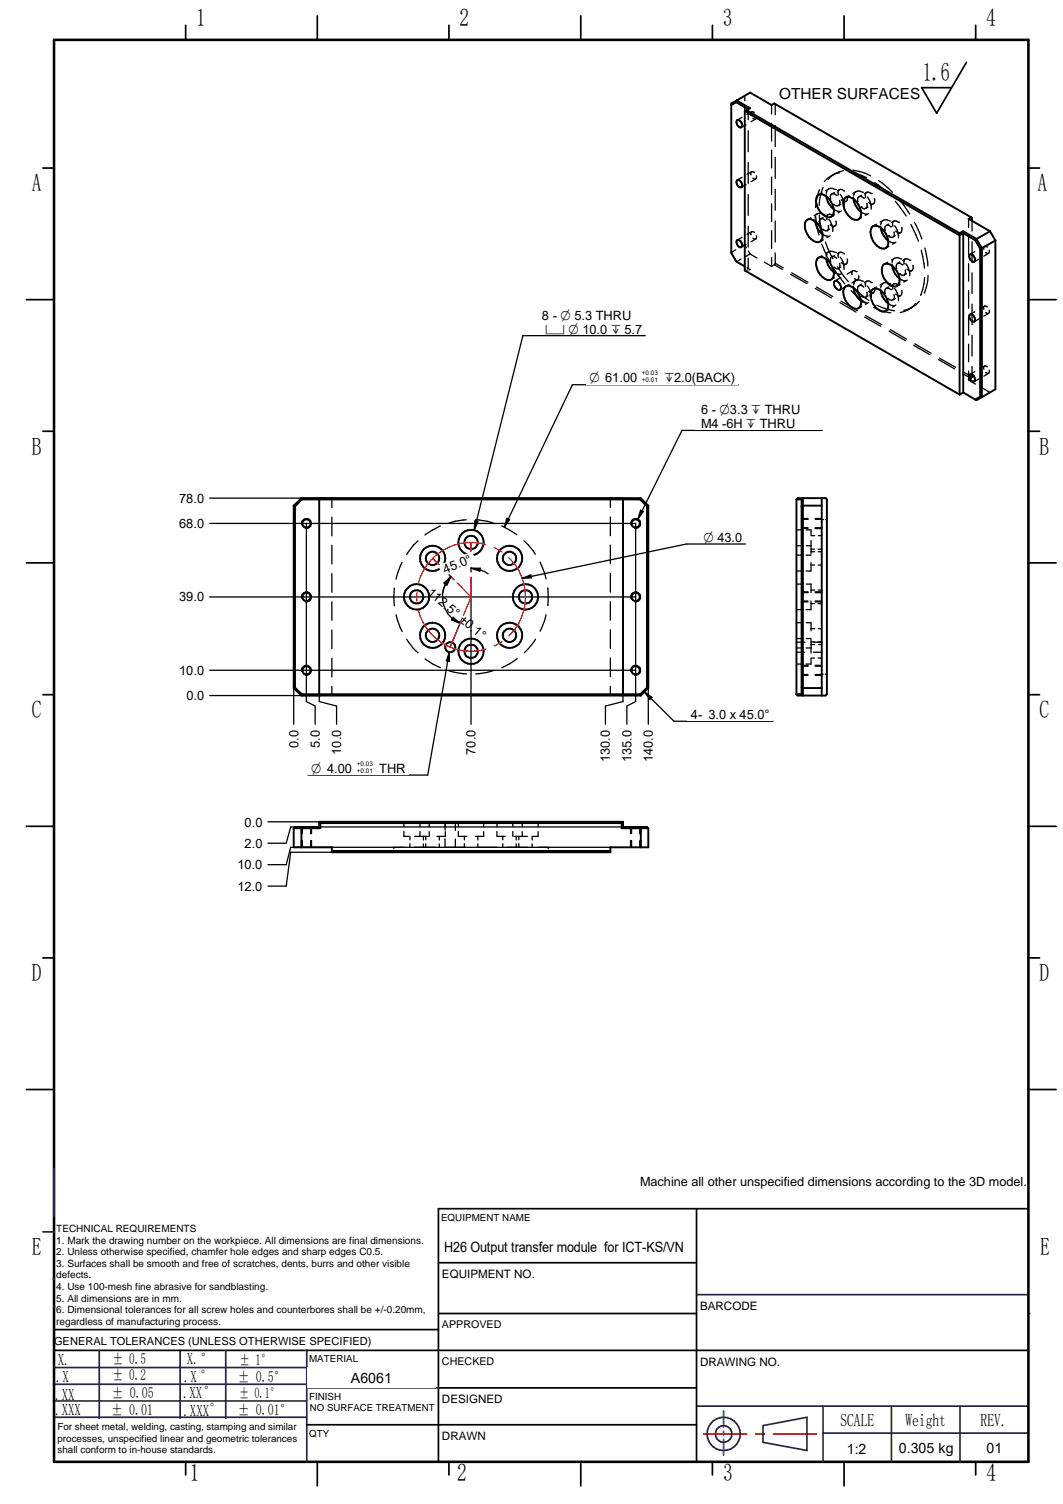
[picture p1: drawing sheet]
<svg xmlns="http://www.w3.org/2000/svg" width="210mm" height="297mm" viewBox="0 0 210 297" stroke-linecap="round" stroke-linejoin="round" font-family="sans-serif">
<path d="M85.4 110.3l4.3 4.2M91.2 122.3l-2.3 5.5" fill="none" stroke="#000" stroke-width=".25"/>
<path d="M85.1 115.2l11.8 10-1.6 1.9-11.7-10z" fill-rule="evenodd" fill="#fff"/>
<path d="M87.7 115.1l1.3-1.2-.8 1.6zM89 113.9a5.7 5.7 0 0 0 1.8 9.2M89.5 121.9l1.3 1.2-1.6-.7z" fill="none" stroke="#000" stroke-width=".25"/>
<path d="M87.7 115.1l1.3-1.2-.8 1.6zM89.5 121.9l1.3 1.2-1.6-.7z" fill="#000"/>
<g fill="none" stroke="#26264c" stroke-width=".34">
<path d="M8.5 243.3h2.2M10.5 252.6h.2M137.5 255.7h65.6M10.5 276.7h50M10.5 273.4h50M10.8 279.9h49.8M10.8 270.1h50M35.6 266.7v13.4M60.6 266.7v22M60.7 274.1h26M137.5 277.7h65.6M162.5 277.7v11"/>
<path d="M176 277.7v11M189.6 277.7v11M150.7 281.6l8.6-1.7v6.6l-8.6-1.6zM162.5 283h40.5"/>
</g>
<g fill="none" stroke="#000" stroke-width=".34">
<path d="M36.7 5v2.9M88.6 5v2.9M140.7 5v2.9M192.7 5v2.9M8.5 33.2h2.2M203.1 33.2h2.2M5.2 59.2h5.5M203.1 59.2h5.4M8.5 85.2h2.2M203.1 85.2h2.2M5.2 111.2h5.5M203.1 111.2h5.4"/>
<path d="M8.5 137.2h2.2M203.1 137.2h2.2M5.2 163.2h5.5M203.1 163.2h5.4M8.5 189.2h2.2M203.1 189.2h2.2M5.2 215.2h5.5M203.1 215.2h5.4M86.6 238.7v50M10.7 266.7h192.4M10.7 262.6h75.9M86.7 274.1h50.8"/>
<path d="M36.7 288.7v2.6M62.7 288.7v4.8M88.6 288.7v2.6M114.7 288.7v4.8M140.7 288.7v2.6M166.7 288.7v4.8M192.7 288.7v2.6"/>
</g>
<path d="M10.7 7.9h192.4v280.8h-192.4z" fill="none" stroke="#000" stroke-width=".51"/>
<path d="M142.9 278.7v3.2M138.9 283.2h8.5M142.9 282.7v.7M142.9 284.3v3.1M149.2 283.2h1.7M152.7 283.2h8.5" fill="none" stroke="#f00" stroke-width=".34"/>
<circle cx="10.6" cy="258.1" r=".17" fill="#26264c"/>
<g fill="none" stroke="#26264c" stroke-width=".34">
<path d="M10.7 230.8v9.4M19.6 266.7v13.4M44.6 266.7v13.4M60.5 266.7h.1"/>
<circle cx="142.9" cy="283.2" r="3.3"/>
<circle cx="142.9" cy="283.2" r="1.63"/>
</g>
<path d="M190.8 12.3l-5.8 10.1-3-5.1h5.9M86.6 238.7h116.5M86.7 259.4h50.8M86.7 249.4h50.8M86.6 281.4h50.9" fill="none" stroke="#000" stroke-width=".34"/>
<circle cx="203.1" cy="259.4" r=".17" fill="#000"/>
<g fill="#fff">
<path d="M137.9 271.4h64.4v6.1h-64.4z"/>
<path d="M189.9 283.9h13v4h-13z"/>
<path d="M86.9 254.9h50.2v4h-50.2z"/>
<path d="M60.7 270h25.3v4h-25.3z"/>
<path d="M87 244.3h50v4h-50z"/>
<path d="M60.8 277.1h25.2v4h-25.2z"/>
<path d="M176.4 284.1h13v4h-13z"/>
<path d="M162.7 284.1h13v4h-13z"/>
<path d="M137.9 260.4h64.5v6h-64.5z"/>
</g>
<path d="M62.7 3.1v4.8M114.7 3.1v4.8M166.7 3.1v4.8M137.5 238.7v50M60.6 281.4h26" fill="none" stroke="#000" stroke-width=".34"/>
<path d="M101.6 283.2h25.3v4h-25.3z" fill="#fff"/>
<g fill="none" stroke="#000" stroke-width=".38">
<path d="M145.5 19.9l2.6 1.5-.7 .4M145.5 19.9l2.6-1.6 4.3 2.4 .5-.3 38.9 22.5M145.5 19.9l-1.1 .5v29.6l1 1.6 1.7 1M145.5 19.9l-.1 .3M145.4 20.2l-1 .5M145.4 20.2l2.3 1.4M145.6 35.6a.95 .95 0 0 1 .8 1.4 .95 .95 0 0 1-.8-1.4zM145.6 23.7a.95 .95 0 0 1 .8 1.4 .95 .95 0 0 1-.8-1.4zM147.1 22v31.4l42.4 24.5M147.1 22l42.4 24.5 .7-.4 2.4 1.4M147.4 21.8l42.1 24.3M147.4 21.8l-.3 .2"/>
<path d="M161.6 38.5a2.19 2.19 0 0 1 2.5 1.4 2.1 2.1 0 0 1 0 2.9 2.24 2.24 0 0 1-2.5-1.4 2.23 2.23 0 0 1 0-2.9zM163.2 38.8a3.8 3.8 0 0 0 1.4 2.5M167 39a2.19 2.19 0 0 1 2.5 1.4 2.15 2.15 0 0 1 0 2.9 2.22 2.22 0 0 1-2.5-1.4 2.23 2.23 0 0 1 0-2.9zM168.5 39.3a4 4 0 0 0 1.5 2.6M145.6 47.4a.9 .9 0 0 1 .8 .5 .9 .9 0 0 1 0 .9 .9 .9 0 0 1-.8-.4 .9 .9 0 0 1 0-1zM159.1 43.6a1.05 1.05 0 0 1 1.6-.1 3.7 3.7 0 0 1 1.7 3.6 1.05 1.05 0 0 1-1.7 .5 3.4 3.4 0 0 1-1.6-4zM161 43.7a4 4 0 0 0 1.4 2.6M161.6 50.9a2.19 2.19 0 0 1 2.5 1.4 2.1 2.1 0 0 1 0 2.9 2.24 2.24 0 0 1-2.5-1.4 2.23 2.23 0 0 1 0-2.9zM163.2 51.2a4 4 0 0 0 1.4 2.6M164.8 55.6l.2-.1a1.21 1.21 0 0 1 .9 1.7 1.22 1.22 0 0 1-1.1-1.6zM167 56.6a2.19 2.19 0 0 1 2.5 1.4 2.1 2.1 0 0 1 0 2.9 2.24 2.24 0 0 1-2.5-1.5 2.23 2.23 0 0 1 0-2.8zM168.5 56.9a4 4 0 0 0 1.5 2.5"/>
<path d="M172.1 44.9a1.6 1.6 0 0 1 2.4 .7 3 3 0 0 1 .7 3.1 1.25 1.25 0 0 1-2-.1 3.4 3.4 0 0 1-1.1-3.7zM172.4 57.1a2.07 2.07 0 0 1 2.5 1.4 2.1 2.1 0 0 1 0 2.9 2.24 2.24 0 0 1-2.5-1.4 2.23 2.23 0 0 1 0-2.9zM173.9 57.4a3.8 3.8 0 0 0 1.5 2.5M173.9 45a4 4 0 0 0 1.5 2.5M174.3 52.4a1.6 1.6 0 0 1 2.4 .7 2.92 2.92 0 0 1 .7 3.1 1.55 1.55 0 0 1-2.4-.6 2.97 2.97 0 0 1-.7-3.2zM176.1 52.5a4 4 0 0 0 1.5 2.5M189.5 46.1v31.8M190.2 45.7l2.6 1.5M190.2 45.7l-.7 .4M190.2 45.7v31.8M191.6 50.2a.95 .95 0 0 1 .8 1.5 .95 .95 0 0 1-.8-1.5zM191.8 42.9l-.5 .3 4.2 2.5"/>
<path d="M191.8 42.9l.1 .1v.6M192.6 47.5l.9 1.6M192.8 47.2l1.1 1.8M192.8 47.2l-.2 .3M193.5 49.1v29.3M193.9 49v29.4M193.9 49l-.4 .1M195.5 45.7l1.1 1.8M195.5 45.7l-2.7 1.5M196.6 47.5v29.4l-2.7 1.5M196.6 47.5l-2.7 1.5M190.2 77.5l2.4 1.4"/>
<path d="M190.2 77.5l-.7 .4M191.4 74.1l.2-.1a.9 .9 0 0 1 .8 .4 .9 .9 0 0 1 0 1 .99 .99 0 0 1-1-1.3zM191.6 62.1a.92 .92 0 0 1 .8 .5 .92 .92 0 0 1 0 .9 .95 .95 0 0 1-.8-1.4zM193.5 78.4l-.9 .5M193.5 78.4h.4M193.9 78.4l-1.1 .6-.2-.1M58 99.9v36M58 99.9l.3 .1M58.3 100v35.8M59.5 98.4l-1.5 1.5M59.5 98.4h3.7M59.5 98.4l.1 .2"/>
<path d="M59.6 98.6l-1.3 1.4M59.6 98.6h66.8M63.2 98.4h63.3M63.2 98.4l-.2 .2v38.5l.2 .3M122.8 98.4l.2 .2v38.5l-.2 .3M126.4 98.6l1.4 1.4M126.5 98.4l1.5 1.5M126.5 98.4l-.1 .2M127.8 100v35.8M128 99.9l-.2 .1M128 99.9v36M157.3 98.6l.2-.2h5.5l.3 .2v38.5l-.3 .3h-.7"/>
<path d="M157.3 98.6v38.5M157.3 98.6h1M158.3 98.6l.2-.2v39l-.2-.3M158.3 98.6v38.5M162.3 99.9h-3.8l-.2 .1M162.3 98.4v39M58 135.9l1.5 1.5M58.3 135.8l-.3 .1M58.3 135.8l1.3 1.3M59.5 137.4h67M59.6 137.1l-.1 .3M59.6 137.1h66.8"/>
<path d="M126.4 137.1l.1 .3M127.8 135.8l.2 .1M127.8 135.8l-1.4 1.3M128 135.9l-1.5 1.5M157.3 137.1h1M157.3 137.1l.2 .3h4.8M158.3 135.8l4 .1M58 163.6v3.7h7.5v1h55v-1h7.5v-3.7M58 163.6h5.2M59.6 163.3l-.1 4M63 162.3l.2 .3M63 163.3h-4.7l-.3 .3"/>
<path d="M63 162.3v1M63 162.3h60M63 163.3l.2 .3M63.2 162.6h59.6M63.2 162.6v1M65.5 168.1h55M122.8 163.6h5.2M122.8 162.6v1M123 162.3l-.2 .3M123 162.3v1M123 163.3h4.8l.2 .3M123 163.3l-.2 .3"/>
<path d="M126.4 163.3l.1 .3v3.7"/>
<circle cx="60.5" cy="117.9" r=".84"/>
<circle cx="60.5" cy="103.4" r=".83"/>
<circle cx="82.3" cy="117.9" r="2.5"/>
<circle cx="82.3" cy="117.9" r="1.34"/>
<circle cx="85.4" cy="110.3" r="1.32"/>
<circle cx="85.4" cy="110.3" r="2.5"/>
<circle cx="93" cy="107.1" r="2.5"/>
<circle cx="93" cy="107.1" r="1.34"/>
<circle cx="100.6" cy="110.3" r="1.32"/>
<circle cx="100.6" cy="110.3" r="2.5"/>
<circle cx="103.8" cy="117.9" r="2.5"/>
<circle cx="103.8" cy="117.9" r="1.33"/>
<circle cx="125.5" cy="103.4" r=".81"/>
<circle cx="125.5" cy="117.9" r=".84"/>
<circle cx="60.5" cy="132.4" r=".83"/>
<circle cx="85.4" cy="125.5" r="1.32"/>
<circle cx="85.4" cy="125.5" r="2.5"/>
<circle cx="88.9" cy="127.8" r="1.01"/>
<circle cx="93" cy="128.6" r="2.5"/>
<circle cx="93" cy="128.6" r="1.34"/>
<circle cx="100.6" cy="125.5" r="1.32"/>
<circle cx="100.6" cy="125.5" r="2.5"/>
<circle cx="125.5" cy="132.4" r=".81"/>
</g>
<g fill="none" stroke="#000" stroke-width=".25">
<path d="M147.1 18.9v1M146.5 23.2l-.9 .5M146.5 35l-.9 .6M147.1 21v1M147.3 24.6l-.9 .5M147.3 36.4l-.9 .6M147.7 21.6v2.1M147.7 25.8v4.2M147.7 32.1v4.1M147.7 38.4v4.1M148.4 33.9l-.1 .2v.4M148.4 33.9l.6 .2"/>
<path d="M148.4 22.1l-.1 .2v.4M148.4 22.1h.2l.4 .2M148.4 22.1l-.9 .5M148.4 33.9l-.9 .6M148.7 35.2l.3 .2 .2-.1M148.7 23.3l.3 .2h.2M149.2 23.5l-.9 .5M149.2 35.3l-.9 .6M149.4 34.7l-.2 .6M149.4 22.9l-.2 .6M152.4 20.7v1.8M152.4 24.3v3.6"/>
<path d="M152.4 29.6v3.5M152.4 35v3.4M153.1 20.6v2M153.1 24.8v4.2M153.1 31.1v4.1M153.1 37.4v4.1M161.8 37.5a9.1 9.1 0 0 0-.8 3.5M162.3 38.1l-.7 .4M162.5 37a9.8 9.8 0 0 0-.7 3.6M163.2 38.5v.3M163.3 37.7l-.1 .5M163.7 37.3l.7-.1 .5 .2"/>
<path d="M163.7 37.3l-.2 .2M163.7 37.3l-.7 .4M164.3 38.3a.81 .81 0 0 0-.3 1M164.3 38.3l.5 .1 .3 .2M164.4 34.5l-1 .7-.6 .7M164.8 38l-.5 .3M164.9 34.3l-.8 .5-.6 .7M164.9 34.3l-.2 .1M164.9 37.4h.1M165.1 38.6h.1M165.8 39.6a.81 .81 0 0 1-.2 1M165.8 37.5a.81 .81 0 0 0-.2 1"/>
<path d="M165.8 37.5a.8 .8 0 0 1 .9 .3M165.8 37.5l-.5 .2M165.9 34.1l-.9 .2-.8 .4M165.9 38.4a3.7 3.7 0 0 1 .8 2.4M166.1 39.5l.4 .2 .6 .1M166.6 33.7l-1.7 .6M167.1 39.8l-.5 .2M167.3 38.7v.5l-.2 .6M167.7 38.6l-.7 .4M167.7 34a8.7 8.7 0 0 1 3.5 1.1M168.4 33.6a10.3 10.3 0 0 1 3.5 1.1M168.5 39v.3"/>
<path d="M168.7 38.2l-.2 .5M169 37.8l-.1 .2M169 37.8l.4-.1 .9 .2M169 37.8l-.6 .4M169.6 38.9a.81 .81 0 0 0-.2 1M169.6 38.9h.6l.3 .2M170.1 38.6l-.5 .3M170.3 38h.1M170.5 39.1h.1M171.2 38a.81 .81 0 0 0-.3 1M171.2 38l.2-.1 .6 .3M171.2 38l-.5 .3"/>
<path d="M171.3 38.9a3.4 3.4 0 0 1 .7 2.4M171.5 40a.83 .83 0 0 0 1 .3M172 38.2h.1M172.7 39.2v.6l-.2 .5M172.8 36.1l2.8 2.3M173.5 35.6l2.7 2.4M176.8 39.8l2.1 2.9M177.5 39.4l.9 1 1.2 1.9M145.1 51.1l.4 .6 .8-.5M145.3 49.3l-.9 .6 .3 .6M146.2 48.8l.9-.5 .3 .6M146.5 46.9l-.9 .5"/>
<path d="M147.1 52.6l.1 .1M147.3 53.3l-.2 .1M147.3 48.3l-.9 .5M147.5 52.9l.2 .1M147.6 53.5l-.2 .1M147.7 44.7v4.1M147.7 51v2M147.7 53l-.1 .1M147.7 53l.2 .1M147.8 49.6l.3 .6M148 53.2l-.1 .1M148.1 50.2l-.9 .5"/>
<path d="M148.1 50.2l1.4 .8M148.4 45.8l-.1 .1v.5M148.4 45.8l.2-.1 .4 .2M148.4 45.8l-.9 .5M148.7 47l.3 .2h.2M149.2 47.2l-.9 .6M149.4 46.6l-.2 .6M151 51.8l1.4 .8M152.4 40.3v3.5M152.4 45.6v3.5M152.4 50.9v1.7M152.5 52.5l-.1 .1"/>
<path d="M152.9 52.3h.1M152.9 52.3l1.6 .9M152.9 52.3l-.2 .1M153.1 52l-.1 .1M153.1 43.6v4.2M153.1 50v2M153.1 52l1.6 .9M156.1 54.2l3.2 1.8M156.3 53.9l3.3 1.9M160.1 43l-.7 .4M160.9 43.4l.1 .3M161 57l3.2 1.8"/>
<path d="M161.1 42.6l-.1 .5M161.1 42.8l.3 2.3 .3 1.3M161.2 56.7l3.2 1.8M161.4 42.2h.8l.4 .1M161.4 42.2l-.2 .2M161.4 42.2l-.6 .4M161.8 42.5l.6 3.5M162 43.3l-.2 .5v.5M162 43.3a.83 .83 0 0 1 1 .3M162.3 48.2l1.4 3.3M162.3 50.5l-.7 .4M162.4 46.3l.5 .2 .7 .2"/>
<path d="M162.4 45.3l.7 .3h.3M162.4 45.3h.1M162.5 43l-.5 .3M162.6 47.4l-.7 .3M162.7 42.4h.1M163 47.8l1.5 3.3M163.2 50.9v.3M163.3 50.1l-.1 .5M163.5 44.5a.88 .88 0 0 1-.1 1.1M163.5 42.4l-.4 .2M163.5 42.4l-.2 .5v.5M163.5 42.4h.6l.4 .2"/>
<path d="M163.7 49.7h.7l.5 .1M163.7 49.7l-.2 .2M163.7 43.3a3.4 3.4 0 0 1 .7 2.4M163.7 49.7l-.7 .4M163.8 45.3l-.4 .3M163.9 46.6l-.6 .3M164 44.4l.6 .3h.2M164 44.4h.1M164.3 50.7a.88 .88 0 0 0-.3 1.1M164.3 50.7a.82 .82 0 0 1 .9 .4M164.5 42.6h.1M164.6 40.3a.74 .74 0 0 0 1 .3"/>
<path d="M164.6 41.3l.5 .3 .7 .1M164.6 53.8l.5 .2 .7 .1M164.7 52.8l.3 .2h.6M164.7 52.8h.1M164.7 53.1l2.1 2.9M164.8 50.5l-.5 .2M164.8 42.4l-.7 .4M164.8 54.9l-.7 .3M164.8 44.7l-.5 .3M164.9 49.9h.1M165.1 43.6a.81 .81 0 0 1-.3 1.1M165.4 52.7l1.2 1.9 .9 1"/>
<path d="M165.8 52a.81 .81 0 0 1-.2 1M165.8 49.9a.81 .81 0 0 0-.2 1M165.8 49.9a.8 .8 0 0 1 .9 .3M165.8 49.9l-.5 .2M165.9 59.8l3.1 1.8M165.9 50.8a3.4 3.4 0 0 1 .8 2.4M166 40.3l-.4 .3M166 52.7l-.4 .3M166 54.8l-1.2 .7M166.1 59.5l3.2 1.8M166.1 51.9l.4 .2 .6 .1M166.2 41.7l-.7 .3"/>
<path d="M166.2 54.1l-.7 .3M167 56.6l-1.1 .6M167.1 52.2l-.5 .3M167.3 51.1v.5l-.2 .6M167.7 56.2l-.7 .4M168.1 57.4l.9 .9 1.9 1.4M168.4 53.5l-1.1 .6M168.5 56.6v.3M168.7 55l.5 .2h.2M168.7 55.8l-.2 .5M168.8 57l2.8 2.4M169 55.4l-.1 .1"/>
<path d="M169 55.4l.8-.1 .5 .2M169 55.4l-.6 .4M169.1 53.6h.1M169.1 53.6l-.6-.2-.2 .2-.1 .6M169.4 55.2l-1.2 .7M169.5 54.4v.6l-.1 .2M169.6 56.4a.81 .81 0 0 0-.2 1M169.6 56.4a.74 .74 0 0 1 1 .3M170 59.4l.5 .3 .7 .1M170 41.9l.9 .4 .3-.1M170.1 58.5l.2 .2h.6M170.1 40.9l.2 .2h.6"/>
<path d="M170.1 58.5h.1M170.1 40.9h.1M170.1 56.1l-.5 .3M170.1 43l-.6 .3M170.3 55.5h.1M171.2 57.7a.81 .81 0 0 1-.3 1M171.2 40.1a.81 .81 0 0 1-.3 1M171.2 55.5a.81 .81 0 0 0-.3 1.1M171.2 55.5h.2l.6 .3M171.2 55.5l-.5 .3M171.3 56.5a3.4 3.4 0 0 1 .7 2.4M171.4 58.4l-.5 .3"/>
<path d="M171.4 40.9l-.5 .2M171.5 57.5l.4 .3h.6M171.5 59.7l-.6 .4M171.5 42.2l-.6 .3M172 55.8h.1M172.5 57.8l-.5 .3M172.5 40.3l-.5 .3M172.7 56.8v.5l-.2 .5M173.1 56.7l-.7 .4M173.1 44.3l-.7 .4M173.9 44.7v.3M173.9 57.1v.3"/>
<path d="M174.1 56.3l-.2 .5M174.1 43.9l-.2 .5M174.4 55.9l-.2 .2M174.4 43.5l-.2 .1M174.4 55.9l.8-.1 .4 .2M174.4 43.5l.4-.1 .8 .2M174.4 55.9l-.6 .4M174.4 43.5l-.6 .4M175 56.9a.81 .81 0 0 0-.2 1.1M175 44.5a.81 .81 0 0 0-.2 1.1M175 56.9l.6 .1 .3 .2M175 44.5h.6l.3 .3"/>
<path d="M175.3 51.8l-.7 .4M175.4 58.9a.74 .74 0 0 0 .9 .3M175.4 59.9l.5 .3 .7 .2M175.4 47.5l.9 .5 .3-.1M175.4 46.6l.3 .2h.6M175.4 46.6h.1M175.5 56.6l-.5 .3M175.5 44.2l-.5 .3M175.5 48.6l-.6 .4M175.7 56h.1M175.7 43.6h.1M175.9 57.2h.1"/>
<path d="M175.9 44.8h.1M176.1 52.2v.3M176.3 51.4l-.2 .5M176.5 58.2a.81 .81 0 0 1-.2 1M176.5 45.8a.81 .81 0 0 1-.2 1M176.5 56a.83 .83 0 0 0-.2 1.1M176.5 43.6a.81 .81 0 0 0-.2 1.1M176.5 56h.3l.6 .3M176.5 43.6h.3l.6 .3M176.5 56l-.4 .3M176.5 43.6l-.4 .3M176.7 51l.3-.1 .8 .2"/>
<path d="M176.7 51l-.3 .1M176.7 44.6a3.4 3.4 0 0 1 .7 2.4M176.7 57a3.4 3.4 0 0 1 .7 2.4M176.7 51l-.7 .4M176.8 59l-.5 .2M176.8 46.6l-.5 .2M176.9 58.1l.3 .2 .6 .1M176.9 45.6a.83 .83 0 0 0 .9 .3M176.9 47.8l-.7 .4M177.2 52a.88 .88 0 0 0-.2 1M177.2 52l.3-.1 .6 .4M177.4 56.3h.1"/>
<path d="M177.4 43.9h.1M177.6 54.1l.7 .3 .3-.1M177.6 54.1h.1M177.6 55l.9 .5 .3-.1M177.7 51.7l-.5 .3M177.8 56.1l-.7 .4M177.8 58.4l-.5 .3M177.8 45.9l-.5 .3M177.9 51.1h.1M178.1 57.4v.4l-.3 .6M178.1 44.9v.5l-.3 .5M178.1 52.3h.1"/>
<path d="M178.7 51.1l-.2 .5v.6M178.7 51.1h.3l.7 .3M178.7 51.1l-.4 .3M178.8 53.3v.5l-.2 .5M178.9 52.1a3.4 3.4 0 0 1 .7 2.4M179 54.1l-.4 .2M179.1 53.1a.83 .83 0 0 0 1 .3M179.2 55.3l-.7 .4M179.7 51.4h.1M179.9 44.3l1.5 3.3M180.1 53.4l-.5 .3M180.3 52.4a.88 .88 0 0 1-.2 1"/>
<path d="M180.6 43.9l1.4 3.3M180.8 59.9l-1.3 1.2M181.5 59.5l-1.4 1.2M181.9 49.4l.6 3.6M182.6 54.8a10 10 0 0 1-.8 3.5M182.6 49l.6 3.5M183.3 54.4a9.1 9.1 0 0 1-.8 3.5M191.3 43.2v1.8M191.3 46.7v3.5M191.3 52.1v3.4M191.3 57.4v3.5M191.9 43.6v2"/>
<path d="M191.9 47.8v4M191.9 53.9v4.1M192.5 49.7l-.9 .5M193.3 51.2l-.9 .5M194.4 48.6h.2l.3 .2M194.4 48.6l-.2 .2 .1 .5M194.4 48.6l-.9 .5M194.6 49.9l.4 .2 .2-.1M195.2 50l-.9 .6M195.3 49.4l-.1 .6M170.1 60.5l-.6 .4M170.7 62.6l3.2 1.8"/>
<path d="M170.9 62.3l3.2 1.8M172.5 60.7a8.2 8.2 0 0 0 3.4 1.1M173.1 60.3a10 10 0 0 0 3.5 1.1M175.5 61l-.6 .4M175.6 65.4l3.2 1.9M175.8 65.1l3.2 1.9M176.9 60.2l-.7 .5M179.5 61.1l-1.7 .6M179.6 61l-.1 .1M180.1 60.7l-1.6 .6M180.1 60.7l-.2 .1M180.4 68.2l3.2 1.9"/>
<path d="M180.6 67.9l3.3 1.9M185.3 71l3.2 1.9M185.5 70.7l3.2 1.9M190.2 73.8l1.6 1M190.4 73.5l1.5 1M191.3 75.1l1.3 .8M191.3 62.7v3.5M191.3 68v3.5M191.3 73.3v1.8M191.4 75l-.1 .1M191.8 74.8h-.2M191.9 74.6l-.1 .2"/>
<path d="M191.9 74.5h.1M191.9 60.1v4M191.9 66.2v4.1M191.9 72.4v2.1M192.5 61.6l-.9 .5M192.5 73.4l-.9 .6M193.3 63l-.9 .5M193.3 74.8l-.9 .6M194.1 76.7l1.4 .8M194.4 72.3h.2l.3 .2M194.4 72.3l-.2 .2 .1 .4M194.4 60.5l.5 .2"/>
<path d="M194.4 60.5l-.9 .5M194.4 72.3l-.9 .5M194.4 60.5l-.2 .1 .1 .5M194.6 73.5l.6 .2M194.6 61.7l.4 .2h.2M195.2 61.9l-.9 .5M195.2 73.7l-.9 .6M195.3 73.1l-.1 .6M195.3 61.3l-.1 .6M65.5 98.4v1.8M120.5 98.4v1.8M65.5 102.2v3.6"/>
<path d="M65.5 107.7v3.7M65.5 113.3v3.7M65.5 118.9v3.6M77.9 116.2l-.1 1.7 .1 1.7M79.4 111.1l-1.2 3.3M82.6 106.8l-.9 .9-1.4 1.8M87 103.9l-3.1 1.8M92.1 102.7l-2.3 .3-1.2 .3M93.9 102.7l3.4 .6M99.1 103.9l3 1.7M103.5 106.8l.9 .9 1.3 1.8M106.6 111l.9 2.2 .3 1.1"/>
<path d="M108.2 116.1v3.5M120.5 102.1v3.7M120.5 107.7v3.6M120.5 113.2v3.7M120.5 118.8v3.7M157.3 112.8h.9M157.3 109.6h.9M157.3 115.4h.9M157.3 107.8h.9M157.3 104.6h.9M158.3 104.2h1.3M158.3 118.7h1.3"/>
<path d="M158.3 102.4h1.3M158.3 104.4h1.3M158.3 116.9h1.3M158.3 118.9h1.3M158.3 102.6h1.3M158.3 117.1h1.3M159.2 109.6h.9M159.2 104.6h.9v1.1M159.2 115.4h.9v1.6M159.2 107.8h.9M160.1 106.8v2.6M160.1 111.1v1.7h-.9"/>
<path d="M160.1 118.7v1.7h-.9M160.1 119.2h.7M160.1 111.6h.7M160.1 108.5h.7M160.1 116.5h.8M160.1 109h.8M160.1 105.8h.8M161 104.2h1.3M161 118.7h1.3M161 102.4h1.3M161 104.4h1.3M161 116.9h1.3"/>
<path d="M161 118.9h1.3M161 102.6h1.3M161 117.1h1.3M161.5 119.2h.8M161.5 111.6h.8M161.5 108.5h.8M161.6 116.5h.7M161.6 109h.7M161.6 105.8h.7M162.3 102.6h.3M163 102.6h.3M41.4 137.4h21.8"/>
<path d="M65.5 124.4v3.7M65.5 130v3.7M65.5 135.6v1.8M78.2 121.4l1.2 3.3M80.3 126.3l1.4 1.8 .9 .8M83.9 130.1l1.5 1 1.6 .8M88.7 132.5l3.4 .6M97.4 132.5l-1.2 .3-2.3 .3M102.1 130.1l-1.5 1-1.5 .8M105.7 126.2l-1.3 1.9-.9 .8M107.8 121.4l-.3 1.2-.9 2.1M120.5 124.4v3.7"/>
<path d="M120.5 130v3.6M120.5 135.6v1.8M157.3 131.1h.9M157.3 128h.9M157.3 120.4h.9M157.3 128.8h1.6M157.3 126.1h.9M157.3 123h.9M157.3 126.8h1.7M158.3 133.2h1.3M158.3 131.4h1.3M158.3 133.4h1.3"/>
<path d="M158.3 131.6h1.3M159.2 128h.9M159.2 123h.9v1.6M159.2 126.1h.9M160.1 126.3v2.7M160.1 130.1v1h-.9M160.1 130h.7M160.1 126.8h.7M160.1 127.3h.8M160.1 124.2h.8M160.6 128.8h1.7M160.7 126.8h1.6"/>
<path d="M161 133.2h1.3M161 131.4h1.3M161 133.4h1.3M161 131.6h1.3M161.5 130h.8M161.5 126.8h.8M161.6 127.3h.7M161.6 124.2h.7M162.3 133.1h.3M162.9 133.1h.4M59.5 163.3v1.3M59.5 166v1.3"/>
<path d="M59.7 163.3v1.3M59.7 166v1.3M61.3 163.3v1.4M61.3 166v1.3M61.5 163.3v1.3M61.5 166v1.3M77.8 168v.3M79.8 164.2v1h1M79.8 162.3v.9M79.8 167.3h-2v.3M80.9 165.2v.7M80.9 166.6v.7"/>
<path d="M81.8 167.3h4.1M81.9 165.2h2.7M82.9 162.3v.9M82.9 164.2v1M83.6 165.2v.7M83.6 166.7v.6M84.1 165.2v.7M84.1 166.6v.7M84.8 162.3v1M84.8 164.3v.9M86.7 165.2v.7M86.7 166.7v.6"/>
<path d="M87.9 162.3v1.7M87.9 165.7v1.6M87.9 167.3h4M87.9 164.3v.9h-1.6M87.9 162.3v1M89.9 162.3v1.7M89.9 165.7v1.6M90.5 164.2v1h1.7M90.5 162.3v.9M91.7 165.2v.7M91.7 166.6v.7M94 167.3h4"/>
<path d="M94.4 165.2v.7M94.4 166.7v.6M95.5 164.3v.9h-1.6M95.5 162.3v1M98.1 164.2v1h1.7M98.1 162.3v.9M99.3 165.2v.7M99.3 166.6v.7M100.1 167.3h4M101.3 162.3v.9M101.3 164.2v1M101.5 165.2h2.6"/>
<path d="M101.9 165.2v.7M101.9 166.7v.6M102.4 165.2v.7M102.4 166.6v.7M103.1 162.3v1M103.1 164.3v.9M105.1 165.2v.7M105.1 166.7v.6M106.2 167.3h2v.3M106.3 164.3v.9h-1.1M106.3 162.3v1M108.2 168v.3"/>
<path d="M124.5 163.3v1.3M124.5 166v1.3M124.7 163.3v1.3M124.7 166v1.3M126.3 163.3v1.4M126.3 166v1.3M126.5 163.3v1.3M126.5 166v1.3"/>
</g>
<path d="M59.6 118.2a1 1 0 0 1 .9-1.3 1 1 0 0 1 1 1.1 1 1 0 0 1-1.3 .9M59.6 103.6a1 1 0 0 1 .9-1.2 1 1 0 0 1 1 1.1 1 1 0 0 1-1.3 .9M124.5 103.6a1.01 1.01 0 0 1 .9-1.2 1.01 1.01 0 0 1 1.1 1.1 1.01 1.01 0 0 1-1.2 .9M124.5 118.2a1.01 1.01 0 0 1 .9-1.3 1.01 1.01 0 0 1 1.1 1.1 1.01 1.01 0 0 1-1.2 .9M59.6 132.6a.98 .98 0 0 1 .9-1.2 .98 .98 0 0 1 1 1.1 .98 .98 0 0 1-1.3 .8M124.5 132.6a.99 .99 0 0 1 .9-1.2 .99 .99 0 0 1 1.1 1.1 .99 .99 0 0 1-1.2 .8" fill="none" stroke="#000" stroke-width=".21"/>
<path d="M36.2 136.2h4.8v2.4h-4.8z" fill="#fff"/>
<path d="M41.4 98.4h81.4" fill="none" stroke="#000" stroke-width=".25"/>
<path d="M34.8 97.2h6.2v2.4h-6.2z" fill="#fff"/>
<path d="M41.4 103.4h84.1" fill="none" stroke="#000" stroke-width=".25"/>
<path d="M34.8 102.2h6.2v2.4h-6.2z" fill="#fff"/>
<path d="M41.4 117.9h84.1" fill="none" stroke="#000" stroke-width=".25"/>
<path d="M34.8 116.7h6.2v2.4h-6.2z" fill="#fff"/>
<path d="M41.4 132.4h84.1" fill="none" stroke="#000" stroke-width=".25"/>
<path d="M34.8 131.2h6.2v2.4h-6.2z" fill="#fff"/>
<path d="M82.3 117.1v1.6M95.9 107.6a10.7 10.7 0 0 0-13.3 7.7M97.6 108.2l1.5 .8M100.5 110.2a10.7 10.7 0 0 1 0 15.4M82.6 120.6a10.7 10.7 0 0 0 13.4 7.6M82.6 120.6h.1M99.1 126.7l-1.4 .9" fill="none" stroke="#f00" stroke-width=".25"/>
<path d="M103.3 66.3h24.1" fill="none" stroke="#000" stroke-width=".25"/>
<path d="M106 61h21.4v5.2h-21.4z" fill="#fff"/>
<path d="M103.3 66.3l-9.7 38.4M113 76h32.8M93.8 102.9l.6 .1-.8 1.7z" fill="none" stroke="#000" stroke-width=".25"/>
<path d="M93.8 102.9l.6 .1-.8 1.7z" fill="#000"/>
<path d="M115.7 72.9h30.1v3h-30.1z" fill="#fff"/>
<path d="M113 76l-13.4 28.1M100.1 102.4l.5 .2-1 1.5zM60.8 153.1h23.7" fill="none" stroke="#000" stroke-width=".25"/>
<path d="M100.1 102.4l.5 .2-1 1.5z" fill="#000"/>
<path d="M60.8 150h19.9v3h-19.9z" fill="#fff"/>
<path d="M88.7 128.8l-4.2 24.3M88.7 128.8v1.8l-.6-.1z" fill="none" stroke="#000" stroke-width=".25"/>
<path d="M88.7 128.8v1.8l-.6-.1z" fill="#000"/>
<path d="M138.3 104.3h8.9v3.6h-8.9z" fill="#fff"/>
<path d="M134.7 85h27.6M103.1 114.2l1.7-.7 .1 .6zM147.2 107.4h-11.6l-32.5 6.8" fill="none" stroke="#000" stroke-width=".25"/>
<path d="M103.1 114.2l1.7-.7 .1 .6z" fill="#000"/>
<path d="M137.4 79.7h24.9v5.1h-24.9z" fill="#fff"/>
<path d="M134.7 85l-8.7 17.5M126.5 100.8l.5 .2-1 1.5zM58 135.9v7.1" fill="none" stroke="#000" stroke-width=".25"/>
<path d="M126.5 100.8l.5 .2-1 1.5z" fill="#000"/>
<path d="M56.8 143.5h2.4v4.8h-2.4z" fill="#fff"/>
<path d="M63 137.1v1.5" fill="none" stroke="#000" stroke-width=".25"/>
<path d="M65.3 143.5h2.4v6.2h-2.4z" fill="#fff"/>
<path d="M123 98.6v40M63 138.6l3.5 .8v3.6" fill="none" stroke="#000" stroke-width=".25"/>
<path d="M118.3 143.5h2.5v7.6h-2.5z" fill="#fff"/>
<path d="M128 99.9v43.1M123 138.6l-3.5 .8v3.6" fill="none" stroke="#000" stroke-width=".25"/>
<path d="M126.8 143.5h2.4v7.6h-2.4z" fill="#fff"/>
<path d="M125.5 103.4v35.2" fill="none" stroke="#000" stroke-width=".25"/>
<path d="M122.6 143.5h2.4v7.6h-2.4z" fill="#fff"/>
<path d="M60.5 103.4v35.2M125.5 138.6l-1.7 .8v3.6" fill="none" stroke="#000" stroke-width=".25"/>
<path d="M61 143.5h2.5v4.8h-2.5z" fill="#fff"/>
<path d="M93 117.9v25.1M60.5 138.6l1.7 .8v3.6" fill="none" stroke="#000" stroke-width=".25"/>
<path d="M91.8 143.5h2.4v6.2h-2.4z" fill="#fff"/>
<path d="M133.1 142.5h19.6" fill="none" stroke="#000" stroke-width=".25"/>
<path d="M135.8 139.9h16.9v2.4h-16.9z" fill="#fff"/>
<path d="M127.3 136.7l5.8 5.8M127.3 136.7l1.4 1-.4 .4z" fill="none" stroke="#000" stroke-width=".25"/>
<path d="M127.3 136.7l1.4 1-.4 .4z" fill="#000"/>
<path d="M85.4 110.3l2.7 2.7M88.9 113.7l.6 .7M90.3 115.1l2.7 2.8M93 107.1v3.9M93 112.1v.9M93 114v3.9M93 117.9l-1.5 3.6M90.4 124.2l-1.5 3.6M91.1 122.4l-.3 .9" fill="none" stroke="#f00" stroke-width=".25"/>
<path d="M86.5 111.7l6.7-2.8 .9 2.3-6.6 2.7z" fill-rule="evenodd" fill="#fff"/>
<path d="M87.7 115.1l1.3-1.2-.8 1.6zM89 113.9a5.5 5.5 0 0 0-1.6 3.2M93 112.2h1.8l-.1 .6zM93 112.2a6.1 6.1 0 0 1 3.4 1.1M52.9 162.3h10.1" fill="none" stroke="#000" stroke-width=".25"/>
<path d="M87.7 115.1l1.3-1.2-.8 1.6zM93 112.2h1.8l-.1 .6z" fill="#000"/>
<path d="M47.7 161.1h4.8v2.4h-4.8z" fill="#fff"/>
<path d="M57.4 163.3h65.6" fill="none" stroke="#000" stroke-width=".25"/>
<path d="M47.7 165.4h4.8v2.4h-4.8z" fill="#fff"/>
<path d="M57.4 163.3l-.9 3.2h-3.6M57.4 167.3h63.1" fill="none" stroke="#000" stroke-width=".25"/>
<path d="M46.3 169.6h6.2v2.4h-6.2z" fill="#fff"/>
<path d="M57.4 167.3l-.9 3.5h-3.6M57.4 168.3h63.1" fill="none" stroke="#000" stroke-width=".25"/>
<path d="M46.3 173.8h6.2v2.4h-6.2z" fill="#fff"/>
<path d="M57.4 168.3l-.9 6.7h-3.6" fill="none" stroke="#000" stroke-width=".25"/>
<text font-size="5.1" x="182.2" y="16">1.6</text>
<g font-size="4.9">
<text x="38.7" y="5.2">1</text>
<text x="90.8" y="5.2">2</text>
<text x="142.7" y="5.2">3</text>
<text x="194.7" y="5.2">4</text>
<text x="6.3" y="37.8">A</text>
<text x="204.9" y="37.8">A</text>
<text x="6.3" y="89.8">B</text>
<text x="205.2" y="89.8">B</text>
<text x="6.3" y="141.8">C</text>
<text x="205.2" y="141.8">C</text>
<text x="6.3" y="193.8">D</text>
<text x="205.2" y="193.8">D</text>
<text x="6.3" y="247.9">E</text>
<text x="205.4" y="247.9">E</text>
<text x="37.5" y="292.5">1</text>
<text x="90.3" y="292.5">2</text>
<text x="142.8" y="292.5">3</text>
<text x="194.8" y="292.5">4</text>
</g>
<g font-size="3.6">
<text x="165.9" y="281.6">SCALE</text>
<text x="178.8" y="281.6">Weight</text>
<text x="193.6" y="281.6">REV.</text>
</g>
<g font-size="3.3">
<text x="11.4" y="269.7">X.</text>
<text x="36.9" y="269.4">X.°</text>
<text x="11" y="272.9">.X</text>
<text x="36.3" y="273">.X °</text>
<text x="10.9" y="276.4">.XX</text>
<text x="10.9" y="279.5">.XXX</text>
<text x="36.2" y="276">.XX°</text>
<text x="36.2" y="279.7">.XXX°</text>
</g>
<g font-size="3">
<text x="153.9" y="19.6">OTHER SURFACES</text>
<text x="22.2" y="269.3">± 0.5</text>
<text x="47.3" y="269.5">± 1°</text>
<text x="22.2" y="272.5">± 0.2</text>
<text x="47" y="273">± 0.5°</text>
<text x="22" y="279.4">± 0.01</text>
<text x="22.1" y="276.2">± 0.05</text>
<text x="46.9" y="279.4">± 0.01°</text>
</g>
<text font-size="2.9" x="47.2" y="276.2">± 0.1°</text>
<g font-size="2.8">
<text x="107.7" y="65.9">c O 10.0 ` 5.7</text>
<text x="116.4" y="75.5">O 61.00</text>
<text x="131.2" y="75.5">`2.0(BACK)</text>
<text x="138.9" y="107">O 43.0</text>
<text x="61.5" y="152.7">O 4.00</text>
<text x="87.7" y="247.4">H26 Output transfer module for ICT-KS/VN</text>
<text x="69.3" y="273">A6061</text>
<text x="167.2" y="287.1">1:2</text>
<text x="177.5" y="287.1">0.305 kg</text>
<text x="194.8" y="286.9">01</text>
</g>
<g font-size="2.5">
<text x="107" y="63.2">8 - O 5.3 THRU</text>
<text x="138.4" y="81.8">6 - O3.3 ` THRU</text>
<text x="138.4" y="84.6">M4 -6H ` THRU</text>
<text x="35.4" y="99.3">78.0</text>
<text x="35.4" y="104.3">68.0</text>
<text x="87.9" y="113.4" transform="rotate(-22 87.9 113.4)">45.0°</text>
<text x="35.4" y="118.8">39.0</text>
<text x="84.2" y="117.3" transform="rotate(40 84.2 117.3)">112.5° ±0.1°</text>
<text x="35.4" y="133.3">10.0</text>
<text x="36.8" y="138.3">0.0</text>
<text x="136.4" y="142">4- 3.0 x 45.0°</text>
<text x="58.9" y="147.7" transform="rotate(-90 58.9 147.7)">0.0</text>
<text x="63.2" y="147.7" transform="rotate(-90 63.2 147.7)">5.0</text>
<text x="67.4" y="149.1" transform="rotate(-90 67.4 149.1)">10.0</text>
<text x="93.9" y="149.1" transform="rotate(-90 93.9 149.1)">70.0</text>
<text x="74.9" y="152.7">THR</text>
<text x="120.4" y="150.5" transform="rotate(-90 120.4 150.5)">130.0</text>
<text x="124.7" y="150.5" transform="rotate(-90 124.7 150.5)">135.0</text>
<text x="128.9" y="150.5" transform="rotate(-90 128.9 150.5)">140.0</text>
<text x="48.3" y="163.2">0.0</text>
<text x="48.3" y="167.5">2.0</text>
<text x="46.9" y="171.7">10.0</text>
<text x="46.9" y="175.9">12.0</text>
<text x="126.4" y="234.2">Machine all other unspecified dimensions according to the 3D model.</text>
</g>
<g font-size="2.3">
<text x="87.3" y="252.4">EQUIPMENT NO.</text>
<text x="138.2" y="258.7">BARCODE</text>
<text x="138.2" y="269.7">DRAWING NO.</text>
<text x="87.3" y="277.1">DESIGNED</text>
<text x="87.3" y="284.4">DRAWN</text>
</g>
<text font-size="2.2" x="10.7" y="265.6">GENERAL TOLERANCES (UNLESS OTHERWISE SPECIFIED)</text>
<g font-size="2.1">
<text x="87.3" y="262.3">APPROVED</text>
<text x="87.3" y="269.5">CHECKED</text>
</g>
<g font-size="2">
<text x="11.1" y="243.3">TECHNICAL REQUIREMENTS</text>
<text x="11.1" y="245.6">1. Mark the drawing number on the workpiece. All dimensions are final dimensions.</text>
<text x="11.1" y="247.9">2. Unless otherwise specified, chamfer hole edges and sharp edges C0.5.</text>
<text x="11.1" y="250.2">3. Surfaces shall be smooth and free of scratches, dents, burrs and other visible</text>
<text x="11.1" y="252.5">defects.</text>
<text x="11.1" y="254.8">4. Use 100-mesh fine abrasive for sandblasting.</text>
<text x="11.1" y="257.1">5. All dimensions are in mm.</text>
<text x="11.1" y="259.4">6. Dimensional tolerances for all screw holes and counterbores shall be +/-0.20mm,</text>
<text x="11.1" y="261.6">regardless of manufacturing process.</text>
</g>
<g font-size="1.9">
<text x="87.1" y="241.1">EQUIPMENT NAME</text>
<text x="61" y="269">MATERIAL</text>
<text x="61" y="276.4">FINISH</text>
<text x="61.2" y="278.8">NO SURFACE TREATMENT</text>
<text x="11.4" y="282.5">For sheet metal, welding, casting, stamping and similar</text>
<text x="11.4" y="284.7">processes, unspecified linear and geometric tolerances</text>
<text x="11.4" y="287">shall conform to in-house standards.</text>
<text x="61" y="283.7">QTY</text>
</g>
<g font-size="1.3">
<text x="126.7" y="74.1">+0.03</text>
<text x="126.7" y="75.5">+0.01</text>
<text x="70.4" y="151.2">+0.03</text>
<text x="70.4" y="152.7">+0.01</text>
</g>
</svg>
